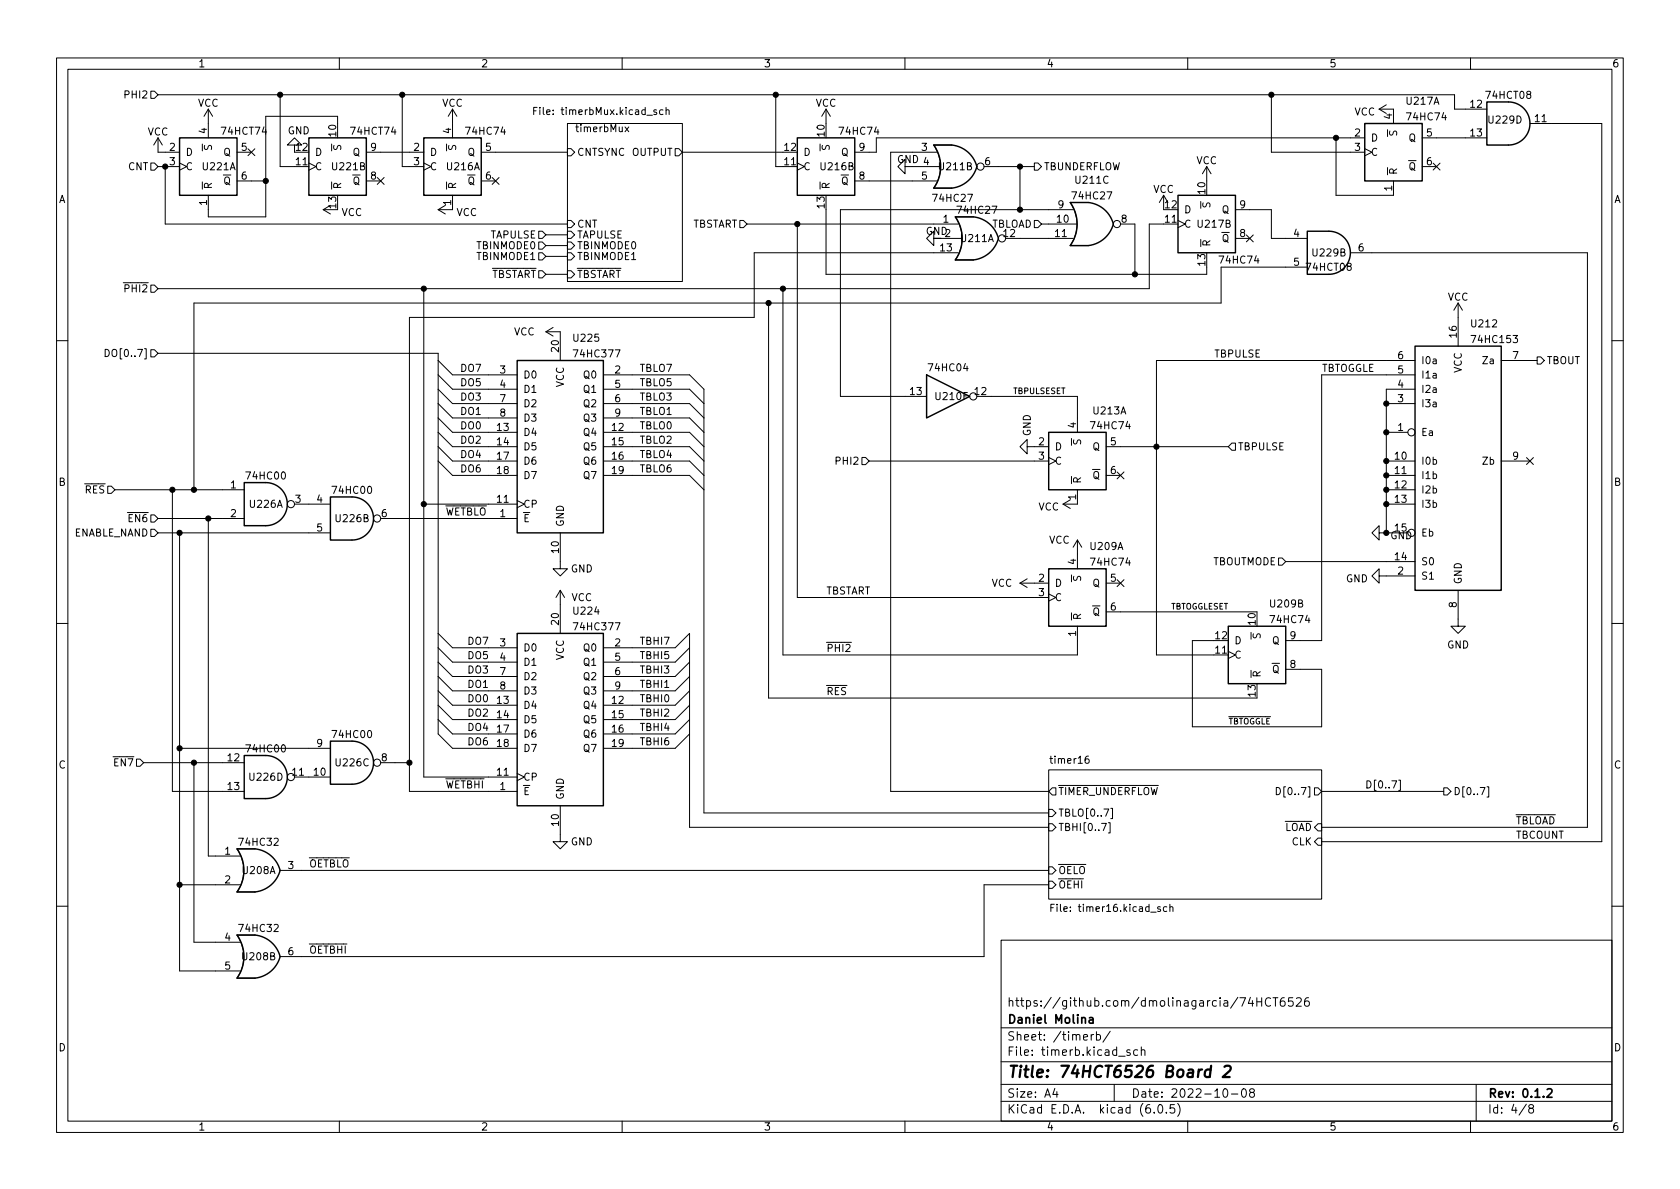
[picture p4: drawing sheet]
<svg xmlns="http://www.w3.org/2000/svg" width="297mm" height="210mm" viewBox="0 0 297 210" stroke-linecap="round" stroke-linejoin="round" font-family="sans-serif">
<g fill="none" stroke="#000" stroke-width=".18">
<path d="M10 10.2h277v190.1h-277zM12 12.2h273v186.1h-273zM26.7 16.1h.6l.6 .7-.6 .6h-.6zM27.9 16.8h229.3v2.5h5.7M36.8 19.3l-.7 1.3M36.8 19.3v5.1M36.8 19.3l.8 1.3M49.5 16.8v12.7h5.1M60 10.2v2M71.1 16.8v12.7h3.8M80 19.3v5.1M80 19.3l-.8 1.3"/>
<path d="M80 19.3l.8 1.3M94.4 19.6h.4M95 19h-.6v1.3M110 10.2v2M117.2 19.5l-.3-.1-.3 .3 .1 .5h.5M117.8 19.5l.1-.1 .3 .1 .1 .8M117.8 19v1.3M137.2 16.8v12.7h3.8M146 19.3l-.7 1.3M146 19.3v2.5M146 19.3l.8 1.3M160 10.2v2"/>
<path d="M210 10.2v2M224.8 16.8v10.1h16.5M243.8 19.3l1.3 .8M243.8 19.3h2.6v2.5M245.1 18.5l-1.3 .8M260 10.2v2M26.7 28.8h.6l.6 .7-.6 .6h-.6zM27.9 24.4v2.5h3.8M27.9 29.5h3.8M27.9 24.4l-.7 1.2M27.9 24.4l.8 1.2M29.2 29.5v10.1h71.1"/>
<path d="M31.7 28.8l1.3 .7-1.3 .6M35.8 25.5v1.2M36.2 25.7l-.1 .5 .2 .2h.3l.3-.6 .3-.1 .2 .3-.1 .4M41.9 26.9h2.5M41.9 32h5.1M43.8 26.3l1.3 1.2M45.1 26.3l-1.3 1.2M52.1 25.6h1.2l-1.2-1.2-1.3 1.2h1.3v1.3M54.6 28.8l1.3 .7-1.3 .6M57.1 37.1h2.6M57.1 37.1l1.3 .7M58.4 36.3l-1.3 .8"/>
<path d="M58.6 25.5v1.2M59.1 25.7l-.1 .5 .1 .2h.4l.2-.6 .3-.1 .3 .3-.1 .4M59.7 21.8v-1.2h-12.7v17.7h-10.2v-3.8M64.8 26.9h10.1M64.8 32h2.5M66.7 31.4l1.2 1.2M67.9 31.4l-1.2 1.2M74.9 28.8l1.3 .7-1.3 .6M77.5 37.1l1.2 .7M78.7 36.3l-1.2 .8M79 25.5v1.2M79.4 25.7l-.1 .5 .1 .2h.4l.2-.6 .3-.1 .3 .3-.1 .4"/>
<path d="M80 34.5v2.6h-2.5M85.1 26.9h15.2M85.1 32h2.5M87 31.4l1.2 1.2M88.2 31.4l-1.2 1.2M100.3 21.8h20.3v28h-20.3zM100.3 26.3h.7l.6 .6-.6 .7h-.7zM100.3 39h.7l.6 .6-.6 .7h-.7zM110.5 22.4l.7 .9M111.2 22.4l-.7 .9M119.4 26.3h.6l.6 .6-.6 .7h-.6zM120.6 26.9h17.8"/>
<path d="M130.8 39h.6l.7 .6-.7 .7h-.6zM132.1 39.6h37.3M141 28.8l1.2 .7-1.2 .6M141 39.6v66.1h44.4M145 25.5v1.2M145.4 25.7v.5l.1 .2h.3l.3-.6 .3-.1 .2 .3v.4M146 37.1v11.4h67.4v-1.3M151.1 32h14.5M160 29.5v-1.3l-1.3 1.3 1.3 1.2v-1.2h6.2M165.6 26.9h-8.1v113h27.9M168.3 25.6h-3.2a6.6 6.6 0 0 1 0 7.7h3.2M172.1 38.3h-3.2a6.6 6.6 0 0 1 0 7.7h3.2"/>
<path d="M174 29.5h8.9M180.3 29.5v7.6M182.9 28.8h.6l.6 .7-.6 .6h-.6zM182.9 39h.6l.6 .6-.6 .7h-.6zM184.1 39.6h6.3M189.7 37.1h-41.1v33h15.2M192.4 35.8h-3.2a6.6 6.6 0 0 1 0 7.6h3.2M198.1 39.6h2.6v8.9M205.7 34.5l-.7 1.3M205.7 34.5v2.6M205.7 34.5l.8 1.3M208.3 39l1.2 .6-1.2 .7"/>
<path d="M208.3 39.6h-5.1v11.4h-175.3M212.3 35.6v1.2M212.7 35.9v.5l.1 .1h.3l.3-.5 .3-.1 .2 .2v.5M213.4 29.5l-.8 1.2M213.4 29.5v2.5M213.4 29.5l.7 1.2M218.4 37.1h6.4v5.1h6.3M236.2 24.4v10.1h10.2v-2.5M241.3 26.3l1.3 .6-1.3 .7M241.3 24.4h-86.4v2.5h-3.8M245.3 22.9v1.2M245.7 23.2v.5l.1 .1h.4l.2-.5 .3-.1 .3 .2-.1 .5"/>
<path d="M251.5 24.4h11.4M251.5 29.5h2.5M253.4 28.8l1.2 1.3M254.6 28.8l-1.2 1.3M270.5 21.8h12.7v127h-49.5M26.7 50.4h.6l.6 .6-.6 .7h-.6zM74.9 51v86.4h16.5M95.2 44.7h.7l.6 .6-.6 .7h-.7zM95.2 42.8h.7l.6 .6-.6 .7h-.7zM95.2 40.9h.7l.6 .6-.6 .7h-.7zM95.2 47.9h.7l.6 .6-.6 .6h-.7zM96.5 58.7h2.6v5"/>
<path d="M96.5 58.7l1.3 .7M96.5 43.4h3.8M96.5 45.3h3.8M96.5 41.5h3.8M96.5 48.5h3.8M97.8 57.9l-1.3 .8M100.3 42.8h.7l.6 .6-.6 .7h-.7zM100.3 44.7h.7l.6 .6-.6 .7h-.7zM100.3 40.9h.7l.6 .6-.6 .7h-.7zM100.3 47.9h.7l.6 .6-.6 .6h-.7zM135.9 53.6v69.8h86.3M138.4 51v64.8h52.1v-5.1"/>
<path d="M166.4 42.2h-1.3v1.2l-1.3-1.2 1.3-1.3v1.3h5M169.4 44.7h-36.1v11.4h-60.9v83.8h19M177.8 42.2h11.9M218.4 42.2h2.6M220.4 41.5l1.2 1.3M221.6 41.5l-1.2 1.3M231.1 47.2h-15.2v6.4h-181.6v33M238.8 44.7h41.9v101.6h-47M257.8 53.6l-.8 1.3M257.8 53.6v7.6M257.8 53.6l.8 1.3M10 60.2h2"/>
<path d="M18.6 61.8a.64 .64 0 0 1 .7 .6 .64 .64 0 0 1-.7 .7zM26.7 61.8h.6l.6 .7-.6 .6h-.6zM27.9 62.5h49.6v67.3l2.5 2.5h11.4M77.5 73.9l2.5 2.5h11.4M77.5 76.4l2.5 2.6h11.4M77.5 79l2.5 2.5h11.4M77.5 63.7l2.5 2.6h11.4M77.5 66.3l2.5 2.5h11.4M77.5 68.8l2.5 2.6h11.4M77.5 71.4l2.5 2.5h11.4M106.7 76.4h15.2l2.6 2.6M106.7 79h15.2l2.6 2.5"/>
<path d="M106.7 66.3h15.2l2.6 2.5v75h60.9M106.7 68.8h15.2l2.6 2.6M106.7 71.4h15.2l2.6 2.5M106.7 73.9h15.2l2.6 2.5M172.7 70.1h17.8v6.3M181.6 79v-1.3l-1.3 1.3 1.3 1.3v-1.3h3.8M189.4 77.5v1.3M189.9 77.8l-.1 .5 .1 .1h.4l.2-.5 .3-.1 .3 .2-.1 .5M195.6 79h21.6M217.8 78.4h.6v1.2h-.6l-.6-.6zM245.1 76.4h3.8M245.1 71.4h5.1"/>
<path d="M250.2 66.3h-16.5v47h-6.4M250.2 68.8h-5.1v25.4M250.2 63.7h-45.7v52.1h12.7M265.4 63.7h6.4M271.8 63.1h.6l.6 .6-.6 .7h-.6zM285 60.2h2M19 86h.7l.6 .6-.6 .6h-.7zM20.3 86.6h22.9M26.7 91.1h.6l.6 .6-.6 .6h-.6zM26.7 93.6h.6l.6 .6-.6 .7h-.6zM27.9 91.7h15.3M27.9 94.2h30.5"/>
<path d="M30.5 86.6v53.3h12.7M31.7 94.2v77.5h10.7M36.8 91.7v59.7h5.6M52.1 89.1h6.3M67.3 91.7h24.1M74.9 89.1h16.5M77.5 81.5l2.5 2.6h11.4M91.4 88.5l1.3 .6-1.3 .7M99.1 94.2v6.4h1.2l-1.2 1.2-1.3-1.2h1.3M106.7 81.5h15.2l2.6 2.6M106.7 84.1h15.2l2.6 2.5M152.4 80.9h.6l.7 .6-.7 .7h-.6z"/>
<path d="M153.7 81.5h31.7M185.4 80.9l1.3 .6-1.3 .7M188 89.1l1.2 .8M189.2 88.4l-1.2 .7M190.5 86.6v2.5h-2.5M190.5 95.5l-.8 1.3M190.5 95.5v5.1M190.5 95.5l.8 1.3M195.6 84.1h2.5M197.5 83.5l1.2 1.2M198.7 83.5l-1.2 1.2M226.1 98.7h.6l.6 .6-.6 .6h-.6z"/>
<path d="M227.3 99.3h22.9M243.8 94.2v-1.2l-1.2 1.2 1.2 1.3v-1.3h1.3M245.1 89.1h5.1M245.1 81.5h5.1M245.1 84.1h5.1M245.1 94.2h3.8M245.1 86.6h5.1M265.4 81.5h5.1M269.9 80.9l1.2 1.2M271.1 80.9l-1.2 1.2M10 110.2h2M77.5 112l2.5 2.5h11.4"/>
<path d="M77.5 114.5l2.5 2.6h11.4M77.5 117.1l2.5 2.5h11.4M77.5 119.6l2.5 2.6h11.4M99.1 104.4v7.6M99.1 104.4l-.8 1.3M99.1 104.4l.7 1.3M106.7 114.5h12.7l2.5-2.5v34.3h63.5M121.9 114.5l-2.5 2.6h-12.7M121.9 117.1l-2.5 2.5h-12.7M121.9 119.6l-2.5 2.6h-12.7M180.3 103.1l1.3 .8M180.3 103.1h5.1"/>
<path d="M181.6 102.4l-1.3 .7M185.4 105l1.3 .7-1.3 .6M189.4 101.7v1.2M189.9 101.9l-.1 .5 .1 .2h.4l.2-.6 .3-.1 .3 .3-.1 .4M195.6 103.1h2.5M195.6 108.2h26.6M197.5 102.5l1.2 1.2M198.7 102.5l-1.2 1.2M214.6 113.3h-3.8v15.2h22.9v-10.1h-6.4M217.2 115.2l1.2 .6-1.2 .7M221.2 111.8v1.2M221.6 112.1v.5l.1 .1h.3l.3-.5 .3-.1 .2 .2v.5"/>
<path d="M243.8 101.8v-1.2l-1.2 1.2 1.2 1.3v-1.3h6.4M257.8 104.4v6.3h1.3l-1.3 1.3-1.3-1.3h1.3M285 110.2h2M24.1 134.2h.7l.6 .7-.6 .6h-.7zM25.4 134.9h17.8M31.7 132.3h26.7M34.3 134.9v31.7h8.1M52.1 137.4h6.3M67.3 134.9h5.1M77.5 122.2l2.5 2.5h11.4M77.5 124.7l2.5 2.5h11.4M77.5 127.2l2.5 2.6h11.4"/>
<path d="M91.4 136.8l1.3 .6-1.3 .6M121.9 129.8l-2.5 2.5h-12.7M121.9 122.2l-2.5 2.5h-12.7M121.9 124.7l-2.5 2.5h-12.7M121.9 127.2l-2.5 2.6h-12.7M185.4 136.1h48.3v22.9h-48.3zM186.1 139.3h.6v1.3h-.6l-.7-.7zM192.5 133.7l-.4 .1a.85 .85 0 0 0 0 1.2l.4-.1 .1-.5-.3-.2h-.2l-.3 .2M225.7 139.3a.64 .64 0 0 1 .7 .6 .64 .64 0 0 1-.7 .6zM232.4 139.3h.6l.7 .6-.7 .7h-.6zM233.7 139.9h21.6M247.3 138h.3v1.8h-.3"/>
<path d="M255.3 139.3h.6l.6 .6-.6 .7h-.6zM262.9 139.1h.3v1.8h-.3M31.7 156.5h10.7M45.1 150.1h-3.2a6.6 6.6 0 0 1 0 7.6h3.2M49.5 153.9h135.9M99.1 142.5v6.3h1.2l-1.2 1.3-1.3-1.3h1.3M185.4 143.1h.7l.6 .7-.6 .6h-.7zM185.4 145.7h.7l.6 .6-.6 .6h-.7zM185.4 153.3h.7l.6 .6-.6 .7h-.7zM185.4 155.8h.7l.6 .7-.6 .6h-.7zM185.4 156.5h-11.4v12.7h-124.5M186.4 159.9h-.6v1.3"/>
<path d="M194.8 145.6h.8l-.5 1.3M196 145.5h.3v1.8h-.3M196.4 142.9h.3v1.9h-.3M206.8 159.9v1.3M233 148.2h.7v1.3h-.7l-.6-.7zM233 145.7h.7v1.2h-.7l-.6-.6zM10 160.2h2M45.1 165.3h-3.2a6.6 6.6 0 0 1 0 7.7h3.2M177 166.3h108v32h-108zM185.8 160.5h.4M206.3 160.4l-.4-.1-.2 .3 .1 .5h.5M206.8 160.5l.2-.2 .3 .1 .1 .8"/>
<path d="M221.1 176.4l-.4 1h.9M221.4 176.9v1M222.2 176.4v1.5M222.2 177.1h.9M223.1 176.4v1.5M224.6 176.6a.6 .6 0 0 0-.7 0 .6 .6 0 0 0-.2 .7 .56 .56 0 0 0 .3 .6 .56 .56 0 0 0 .6-.1M225.1 176.4h.8M225.5 176.4v1.5M227.1 176.4a.59 .59 0 0 0-.7 .7v.5l.1 .3h.4l.2-.1 .1-.5-.1-.2-.5-.1-.2 .3M228.6 176.4h-.7l-.1 .7 .2-.1 .5 .1 .1 .2v.5l-.2 .1-.6-.1M229.2 176.6l.6-.2 .2 .2 .1 .3-1 1h1M231.4 176.4a.59 .59 0 0 0-.8 .7v.5l.2 .3h.4l.2-.1 .1-.5-.1-.2-.5-.1-.3 .3"/>
<path d="M285 160.2h2M60 198.3v2M110 198.3v2M160 198.3v2M177 194.8h108M177 191.8h108M177 187.8h108M177 181.8h108M186.5 192.5l-.4 1h1M186.9 193v1M192.9 182.9v1M193.4 182.9l-.3 .1-.2 .2"/>
<path d="M193.9 183l.4-.1 .3 .3v.4l-.2 .3h-.5M193.9 182.4v1.5M196.3 182.4l-1.3 1.9M197 191.8v3M197.8 186.8h1.1M199.8 185.7l-.4-.1-.2 .2 .1 .3 .5 .1v.4h-.6M201.1 185.7l-.4-.1-.3 .3v.4l.2 .3h.5M201.8 185.8l.2-.2 .4 .1v.9M201.8 185.1v1.5M204.1 196.7v.1M204.9 195.4l.2-.1a.81 .81 0 0 1 .6 .7 .81 .81 0 0 1-.3 .8h-.2a.81 .81 0 0 1-.6-.6 .81 .81 0 0 1 .3-.8zM206.2 196.7v.1"/>
<path d="M207.6 195.3h-.7v.7l.2-.1 .5 .1 .1 .2-.1 .5-.2 .1-.5-.1M208.2 195.1a1.72 1.72 0 0 1 0 2.3M210 198.3v2M216.4 192.6l.2-.1a.81 .81 0 0 1 .6 .7 .81 .81 0 0 1-.3 .8h-.2a.81 .81 0 0 1-.6-.6 .81 .81 0 0 1 .3-.8zM217.7 193.5h1.2M219.7 192.6l.2-.1a.81 .81 0 0 1 .5 .7 .81 .81 0 0 1-.3 .8h-.1a.81 .81 0 0 1-.6-.6 .81 .81 0 0 1 .3-.8zM221.2 193.2l-.3-.3 .1-.2 .2-.2 .4 .1 .2 .2-.1 .2-.6 .2-.2 .3 .1 .4 .2 .1h.4l.2-.3-.1-.4-.2-.1M260 198.3v2M261 191.8v6.5M269.9 195.3l-1.3 1.9M270.6 196l-.3-.3 .1-.2 .2-.2 .4 .1 .2 .2-.1 .2-.7 .2-.1 .3v.2l.3 .3h.4l.2-.3-.1-.4-.2-.1"/>
<circle cx="173.4" cy="29.5" r=".63"/>
<circle cx="197.5" cy="39.6" r=".63"/>
<circle cx="177.2" cy="42.2" r=".63"/>
<circle cx="172.1" cy="70.1" r=".63"/>
<circle cx="249.6" cy="76.4" r=".63"/>
<circle cx="51.4" cy="89.1" r=".63"/>
<circle cx="66.7" cy="91.7" r=".63"/>
<circle cx="51.4" cy="137.4" r=".63"/>
<circle cx="66.7" cy="134.9" r=".63"/>
</g>
<path d="M192.6 180h.6l.1 .9M193.3 180.3l-.5 .1a.29 .29 0 0 0-.3 .2 .29 .29 0 0 0 .3 .3h.5M273.6 192.7l.5-.2 .2 .2 .1 .3-.9 1h.9" fill="none" stroke="#000" stroke-width=".3"/>
<path d="M214 189.2a.66 .66 0 0 0-.9 .3l-.1 .6 .1 .3 .2 .1 .6-.1M214.1 188.5l-.2 2M216.5 188.7l.3-.2h.5a.45 .45 0 0 1 .3 .5l-.1 .3-1.3 1.2h1.2" fill="none" stroke="#000" stroke-width=".4"/>
<g fill="none" stroke="#000" stroke-width=".25">
<path d="M262.9 18h3.8a3.8 3.8 0 0 1 3.8 3.8 3.8 3.8 0 0 1-3.8 3.8h-3.8zM31.7 24.4h10.2v10.1h-10.2zM54.6 24.4h10.2v10.1h-10.2zM74.9 24.4h10.2v10.1h-10.2zM141 24.4h10.1v10.1h-10.1zM168.3 25.6l-3.2 .1a6.6 6.6 0 0 1 0 7.6h3.2M168.3 25.6a5.1 5.1 0 0 1 4.4 3.9 5.2 5.2 0 0 1-4.4 3.8M172.1 38.3l-3.2 .1a6.6 6.6 0 0 1 0 7.6h3.2M172.1 38.3a5.1 5.1 0 0 1 4.4 3.9 5.2 5.2 0 0 1-4.4 3.8M189.2 35.8h3.2a5.1 5.1 0 0 1 4.4 3.8 5.2 5.2 0 0 1-4.4 3.8h-3.2a6.6 6.6 0 0 0 0-7.6zM208.3 34.5h10.1v10.2h-10.1zM241.3 21.8h10.2v10.2h-10.2z"/>
<path d="M231.1 40.9h3.9a3.8 3.8 0 0 1 3.8 3.8 3.8 3.8 0 0 1-3.8 3.8h-3.9zM91.4 63.7h15.3v30.5h-15.3zM163.8 66.3l7.6 3.8-7.6 3.8zM185.4 76.4h10.2v10.2h-10.2zM250.2 61.2h15.2v43.2h-15.2zM43.2 85.3h3.8a3.8 3.8 0 0 1 3.8 3.8 3.8 3.8 0 0 1-3.8 3.9h-3.8zM58.4 87.9h3.8a3.8 3.8 0 0 1 3.8 3.8 3.8 3.8 0 0 1-3.8 3.8h-3.8zM91.4 112h15.3v30.5h-15.3zM185.4 100.6h10.2v10.1h-10.2zM217.2 110.7h10.1v10.2h-10.1zM43.2 133.6h3.8a3.8 3.8 0 0 1 3.8 3.8 3.8 3.8 0 0 1-3.8 3.8h-3.8zM58.4 131.1h3.8a3.8 3.8 0 0 1 3.8 3.8 3.8 3.8 0 0 1-3.8 3.8h-3.8z"/>
<path d="M45.1 150.1h-3.2a6.6 6.6 0 0 1 0 7.6h3.2M45.1 150.1a5.1 5.1 0 0 1 4.4 3.8 5.2 5.2 0 0 1-4.4 3.8M45.1 165.3l-3.2 .1a6.6 6.6 0 0 1 0 7.6h3.2M45.1 165.3a5.1 5.1 0 0 1 4.4 3.9 5.2 5.2 0 0 1-4.4 3.8"/>
</g>
<g fill="#000" stroke="#000" stroke-width=".18">
<circle cx="49.5" cy="16.8" r=".46"/>
<circle cx="71.1" cy="16.8" r=".46"/>
<circle cx="137.2" cy="16.8" r=".46"/>
<circle cx="224.8" cy="16.8" r=".46"/>
<circle cx="29.2" cy="29.5" r=".46"/>
<circle cx="47" cy="32" r=".46"/>
<circle cx="141" cy="39.6" r=".46"/>
<circle cx="180.3" cy="29.5" r=".46"/>
<circle cx="180.3" cy="37.1" r=".46"/>
<circle cx="236.2" cy="24.4" r=".46"/>
<circle cx="74.9" cy="51" r=".46"/>
<circle cx="135.9" cy="53.6" r=".46"/>
<circle cx="138.4" cy="51" r=".46"/>
<circle cx="200.7" cy="48.5" r=".46"/>
<circle cx="204.5" cy="79" r=".46"/>
<circle cx="245.1" cy="71.4" r=".46"/>
<circle cx="245.1" cy="76.4" r=".46"/>
<circle cx="30.5" cy="86.6" r=".46"/>
<circle cx="31.7" cy="94.2" r=".46"/>
<circle cx="34.3" cy="86.6" r=".46"/>
<circle cx="36.8" cy="91.7" r=".46"/>
<circle cx="74.9" cy="89.1" r=".46"/>
<circle cx="245.1" cy="84.1" r=".46"/>
<circle cx="245.1" cy="86.6" r=".46"/>
<circle cx="245.1" cy="81.5" r=".46"/>
<circle cx="245.1" cy="89.1" r=".46"/>
<circle cx="245.1" cy="94.2" r=".46"/>
<circle cx="31.7" cy="132.3" r=".46"/>
<circle cx="34.3" cy="134.9" r=".46"/>
<circle cx="72.4" cy="134.9" r=".46"/>
<circle cx="31.7" cy="156.5" r=".46"/>
</g>
<text font-size="2.8" x="178" y="190.6">Title: 74HCT6526 Board 2</text>
<g font-size="2.1">
<text x="178" y="178">https://github.com/dmolinagarcia/74HCT6526</text>
<text x="178" y="184">Sheet: /timerb/</text>
<text x="178" y="181">Daniel Molina</text>
<text x="178" y="186.7">File: timerb.kicad_sch</text>
<text x="178" y="196.9">KiCad E.D.A. kicad (6.0.5)</text>
<text x="178" y="194.1">Size: A4</text>
<text x="200" y="194.1">Date: 2022-10-08</text>
<text x="263" y="194.1">Rev: 0.1.2</text>
<text x="263" y="196.9">Id: 4/8</text>
</g>
<g font-size="1.8">
<text x="35" y="11.9">1</text>
<text x="85" y="11.9">2</text>
<text x="135" y="11.9">3</text>
<text x="185" y="11.9">4</text>
<text x="235" y="11.9">5</text>
<text x="285" y="11.9">6</text>
<text x="22.4" y="17.4">PHI2</text>
<text x="262.9" y="17.5">74HCT08</text>
<text x="26.1" y="23.9">VCC</text>
<text x="35" y="18.9">VCC</text>
<text x="36.6" y="23.6" transform="rotate(-90 36.6 23.6)">4</text>
<text x="39.3" y="23.8">74HCT74</text>
<text x="50.8" y="23.7">GND</text>
<text x="62.2" y="23.8">74HCT74</text>
<text x="78.1" y="18.9">VCC</text>
<text x="79.8" y="23.6" transform="rotate(-90 79.8 23.6)">4</text>
<text x="82.6" y="23.8">74HC74</text>
<text x="95.3" y="20.3">File: timerbMux.kicad_sch</text>
<text x="102" y="23.4">timerbMux</text>
<text x="144.2" y="18.9">VCC</text>
<text x="148.6" y="23.8">74HC74</text>
<text x="239.4" y="20.4">VCC</text>
<text x="246.1" y="21.1" transform="rotate(-90 246.1 21.1)">4</text>
<text x="248.8" y="18.5">U217A</text>
<text x="249" y="21.3">74HC74</text>
<text x="260" y="19">12</text>
<text x="263.3" y="21.8">U229D</text>
<text x="271.4" y="21.6">11</text>
<text x="30" y="26.7">2</text>
<text x="30" y="29.2">3</text>
<text x="32.8" y="27.6">D</text>
<text x="39.5" y="27.6">Q</text>
<text x="42.7" y="26.7">5</text>
<text x="52.4" y="29.2">11</text>
<text x="52.4" y="26.7">12</text>
<text x="55.6" y="27.6">D</text>
<text x="59.4" y="24.1" transform="rotate(-90 59.4 24.1)">10</text>
<text x="62.4" y="27.6">Q</text>
<text x="65.5" y="26.7">9</text>
<text x="73.2" y="26.7">2</text>
<text x="73.2" y="29.2">3</text>
<text x="75.9" y="27.6">D</text>
<text x="82.7" y="27.6">Q</text>
<text x="85.9" y="26.7">5</text>
<text x="102" y="27.6">CNTSYNC OUTPUT</text>
<text x="138.7" y="29.2">11</text>
<text x="138.7" y="26.7">12</text>
<text x="142" y="27.6">D</text>
<text x="145.8" y="24.1" transform="rotate(-90 145.8 24.1)">10</text>
<text x="148.7" y="27.6">Q</text>
<text x="151.9" y="26.7">9</text>
<text x="158.6" y="28.8">GND 4</text>
<text x="163" y="26.7">3</text>
<text x="174.1" y="29.2">6</text>
<text x="211.5" y="29">VCC</text>
<text x="239.5" y="24.1">2</text>
<text x="239.5" y="26.7">3</text>
<text x="242.3" y="25">D</text>
<text x="242.3" y="27.6">C</text>
<text x="249.1" y="25">Q</text>
<text x="252.2" y="24.1">5</text>
<text x="252.2" y="29.2">6</text>
<text x="260" y="24.1">13</text>
<text x="10.3" y="35.9">A</text>
<text x="22.7" y="30.1">CNT</text>
<text x="32.8" y="30.1">C</text>
<text x="35.9" y="30.1">U221A</text>
<text x="37.5" y="33.5" transform="rotate(-90 37.5 33.5)">~{R}</text>
<text x="38.1" y="32.6">~{Q}</text>
<text x="42.7" y="31.7">6</text>
<text x="55.6" y="30.1">C</text>
<text x="58.9" y="30.1">U221B</text>
<text x="60.3" y="33.5" transform="rotate(-90 60.3 33.5)">~{R}</text>
<text x="61" y="32.6">~{Q}</text>
<text x="65.5" y="31.7">8</text>
<text x="75.9" y="30.1">C</text>
<text x="79.1" y="30.1">U216A</text>
<text x="80.6" y="33.5" transform="rotate(-90 80.6 33.5)">~{R}</text>
<text x="81.3" y="32.6">~{Q}</text>
<text x="85.9" y="31.7">6</text>
<text x="142" y="30.1">C</text>
<text x="145.2" y="30.1">U216B</text>
<text x="146.7" y="33.5" transform="rotate(-90 146.7 33.5)">~{R}</text>
<text x="147.4" y="32.6">~{Q}</text>
<text x="151.9" y="31.7">8</text>
<text x="163" y="31.7">5</text>
<text x="165.2" y="35.7">74HC27</text>
<text x="166.2" y="30.1">U211B</text>
<text x="184.5" y="30.1">TBUNDERFLOW</text>
<text x="189.8" y="35.3">74HC27</text>
<text x="190.3" y="32.5">U211C</text>
<text x="203.9" y="34.1">VCC</text>
<text x="213.1" y="34.3" transform="rotate(-90 213.1 34.3)">10</text>
<text x="246.1" y="33.8" transform="rotate(-90 246.1 33.8)">1</text>
<text x="247" y="31" transform="rotate(-90 247 31)">~{R}</text>
<text x="247.7" y="30.1">~{Q}</text>
<text x="285.3" y="35.9">A</text>
<text x="36.6" y="36.3" transform="rotate(-90 36.6 36.3)">1</text>
<text x="59.4" y="36.8" transform="rotate(-90 59.4 36.8)">13</text>
<text x="60.4" y="38.2">VCC</text>
<text x="79.8" y="36.3" transform="rotate(-90 79.8 36.3)">1</text>
<text x="80.7" y="38.2">VCC</text>
<text x="102" y="40.3">CNT</text>
<text x="122.2" y="40.3">TBSTART</text>
<text x="145.8" y="36.8" transform="rotate(-90 145.8 36.8)">13</text>
<text x="163.7" y="41.5">GND2</text>
<text x="166.8" y="39.4">1</text>
<text x="169.5" y="37.8">74HC27</text>
<text x="175.1" y="40.3">TBLOAD</text>
<text x="177.5" y="41.9">12</text>
<text x="186.6" y="41.9">11</text>
<text x="186.9" y="39.4">10</text>
<text x="187.1" y="36.8">9</text>
<text x="198.3" y="39.4">8</text>
<text x="206" y="39.4">11</text>
<text x="206" y="36.8">12</text>
<text x="209.3" y="40.3">C</text>
<text x="209.3" y="37.7">D</text>
<text x="211.9" y="40.3">U217B</text>
<text x="216" y="37.7">Q</text>
<text x="219.2" y="41.9">8</text>
<text x="219.2" y="36.8">9</text>
<text x="228.7" y="41.9">4</text>
<text x="84.5" y="46">TBINMODE1</text>
<text x="84.5" y="44.1">TBINMODE0</text>
<text x="86.6" y="42.2">TAPULSE</text>
<text x="102" y="44.1">TBINMODE0</text>
<text x="102" y="46">TBINMODE1</text>
<text x="102" y="42.2">TAPULSE</text>
<text x="166.3" y="44.4">13</text>
<text x="170" y="42.8">U211A</text>
<text x="213.1" y="47" transform="rotate(-90 213.1 47)">13</text>
<text x="214" y="43.7" transform="rotate(-90 214 43.7)">~{R}</text>
<text x="214.7" y="42.8">~{Q}</text>
<text x="215.8" y="46.6">74HC74</text>
<text x="228.7" y="47">5</text>
<text x="231.2" y="47.9">74HCT08</text>
<text x="232.2" y="45.3">U229B</text>
<text x="240.2" y="44.4">6</text>
<text x="21" y="51.7">~{PHI2}</text>
<text x="85.2" y="49.1">~{TBSTART}</text>
<text x="102" y="49.1">~{TBSTART}</text>
<text x="255.9" y="53.2">VCC</text>
<text x="90.8" y="59.3">VCC</text>
<text x="257.6" y="59.7" transform="rotate(-90 257.6 59.7)">16</text>
<text x="260.3" y="57.9">U212</text>
<text x="19.5" y="63.1">DO[0..7]</text>
<text x="81.3" y="65.7">DO7</text>
<text x="98.8" y="62.2" transform="rotate(-90 98.8 62.2)">20</text>
<text x="101.5" y="60.4">U225</text>
<text x="101.7" y="63.2">74HC377</text>
<text x="113" y="65.7">TBLO7</text>
<text x="164.4" y="65.7">74HC04</text>
<text x="214.6" y="63.2">TBPULSE</text>
<text x="233.7" y="65.7">TBTOGGLE</text>
<text x="247.2" y="63.5">6</text>
<text x="251.2" y="64.4">I0a</text>
<text x="258.4" y="66" transform="rotate(-90 258.4 66)">VCC</text>
<text x="260.5" y="60.7">74HC153</text>
<text x="262.3" y="64.4">Za</text>
<text x="267.5" y="63.5">7</text>
<text x="273.4" y="64.4">TBOUT</text>
<text x="81.3" y="68.3">DO5</text>
<text x="81.3" y="70.8">DO3</text>
<text x="88.4" y="66">3</text>
<text x="88.4" y="68.6">4</text>
<text x="88.4" y="71.1">7</text>
<text x="92.5" y="66.9">D0</text>
<text x="92.5" y="69.5">D1</text>
<text x="99.7" y="68.5" transform="rotate(-90 99.7 68.5)">VCC</text>
<text x="103.3" y="66.9">Q0</text>
<text x="103.3" y="69.5">Q1</text>
<text x="108.7" y="66">2</text>
<text x="108.7" y="68.6">5</text>
<text x="108.7" y="71.1">6</text>
<text x="113" y="70.8">TBLO3</text>
<text x="113" y="68.3">TBLO5</text>
<text x="160.9" y="69.8">13</text>
<text x="165.5" y="70.7">U210F</text>
<text x="172.4" y="69.8">12</text>
<text x="247.2" y="71.1">3</text>
<text x="247.2" y="68.6">4</text>
<text x="247.2" y="66">5</text>
<text x="251.2" y="69.5">I2a</text>
<text x="251.2" y="66.9">I1a</text>
<text x="81.3" y="73.4">DO1</text>
<text x="81.3" y="75.9">DO0</text>
<text x="87.9" y="76.2">13</text>
<text x="88.4" y="73.7">8</text>
<text x="92.5" y="77.1">D4</text>
<text x="92.5" y="72">D2</text>
<text x="92.5" y="74.5">D3</text>
<text x="103.3" y="77.1">Q4</text>
<text x="103.3" y="72">Q2</text>
<text x="103.3" y="74.5">Q3</text>
<text x="108.2" y="76.2">12</text>
<text x="108.7" y="73.7">9</text>
<text x="113" y="75.9">TBLO0</text>
<text x="113" y="73.4">TBLO1</text>
<text x="182.2" y="77.1" transform="rotate(-90 182.2 77.1)">GND</text>
<text x="190.2" y="75.7" transform="rotate(-90 190.2 75.7)">4</text>
<text x="193.1" y="75.9">74HC74</text>
<text x="193.4" y="73.3">U213A</text>
<text x="247.2" y="76.2">1</text>
<text x="251.2" y="77.1">Ea</text>
<text x="251.2" y="72">I3a</text>
<text x="81.3" y="83.5">DO6</text>
<text x="81.3" y="81">DO4</text>
<text x="81.3" y="78.4">DO2</text>
<text x="87.9" y="78.7">14</text>
<text x="87.9" y="81.3">17</text>
<text x="87.9" y="83.8">18</text>
<text x="92.5" y="79.6">D5</text>
<text x="92.5" y="82.2">D6</text>
<text x="103.3" y="79.6">Q5</text>
<text x="103.3" y="82.2">Q6</text>
<text x="108.2" y="78.7">15</text>
<text x="108.2" y="81.3">16</text>
<text x="108.2" y="83.8">19</text>
<text x="113" y="83.5">TBLO6</text>
<text x="113" y="78.4">TBLO2</text>
<text x="113" y="81">TBLO4</text>
<text x="148.1" y="82.2">PHI2</text>
<text x="183.7" y="78.7">2</text>
<text x="183.7" y="81.3">3</text>
<text x="186.4" y="79.6">D</text>
<text x="186.4" y="82.2">C</text>
<text x="193.2" y="79.6">Q</text>
<text x="196.4" y="78.7">5</text>
<text x="196.4" y="83.8">6</text>
<text x="218.8" y="79.6">TBPULSE</text>
<text x="246.7" y="81.3">10</text>
<text x="246.7" y="83.8">11</text>
<text x="251.2" y="82.2">I0b</text>
<text x="262.3" y="82.2">Zb</text>
<text x="267.5" y="81.3">9</text>
<text x="10.3" y="85.9">B</text>
<text x="13.7" y="87.2">~{RES}</text>
<text x="40.8" y="86.4">1</text>
<text x="43.7" y="84.8">74HC00</text>
<text x="44.2" y="89.8">U226A</text>
<text x="52.2" y="88.9">3</text>
<text x="56" y="88.9">4</text>
<text x="59" y="87.3">74HC00</text>
<text x="87.9" y="88.9">11</text>
<text x="92.5" y="89.8">CP</text>
<text x="92.5" y="84.7">D7</text>
<text x="103.3" y="84.7">Q7</text>
<text x="190.2" y="88.4" transform="rotate(-90 190.2 88.4)">1</text>
<text x="191.1" y="85.6" transform="rotate(-90 191.1 85.6)">~{R}</text>
<text x="191.8" y="84.7">~{Q}</text>
<text x="246.7" y="86.4">12</text>
<text x="246.7" y="88.9">13</text>
<text x="251.2" y="84.7">I1b</text>
<text x="251.2" y="87.2">I2b</text>
<text x="251.2" y="89.8">I3b</text>
<text x="285.3" y="85.9">B</text>
<text x="12.9" y="94.9">ENABLE_NAND</text>
<text x="21.5" y="92.3">~{EN6}</text>
<text x="40.8" y="91.4">2</text>
<text x="56" y="94">5</text>
<text x="59.5" y="92.3">U226B</text>
<text x="67.5" y="91.4">6</text>
<text x="78.7" y="91.1">~{WETBLO}1</text>
<text x="92.5" y="92.3">~{E}</text>
<text x="99.7" y="93.2" transform="rotate(-90 99.7 93.2)">GND</text>
<text x="183.6" y="90.3">VCC</text>
<text x="245.8" y="95.3">GND</text>
<text x="246.7" y="94">15</text>
<text x="251.2" y="94.9">Eb</text>
<text x="98.8" y="97.8" transform="rotate(-90 98.8 97.8)">10</text>
<text x="100.9" y="101.2">GND</text>
<text x="185.4" y="96.1">VCC</text>
<text x="190.2" y="99.8" transform="rotate(-90 190.2 99.8)">4</text>
<text x="192.9" y="97.2">U209A</text>
<text x="193.1" y="100">74HC74</text>
<text x="214.3" y="99.9">TBOUTMODE</text>
<text x="246.7" y="99.1">14</text>
<text x="247.2" y="101.6">2</text>
<text x="251.2" y="99.9">S0</text>
<text x="101" y="106.3">VCC</text>
<text x="146" y="105.1">TBSTART</text>
<text x="175.3" y="103.8">VCC</text>
<text x="183.7" y="102.9">2</text>
<text x="183.7" y="105.4">3</text>
<text x="186.4" y="103.8">D</text>
<text x="186.4" y="106.3">C</text>
<text x="193.2" y="103.8">Q</text>
<text x="196.4" y="102.9">5</text>
<text x="196.4" y="107.9">6</text>
<text x="224.7" y="107.4">U209B</text>
<text x="238" y="103">GND</text>
<text x="251.2" y="102.5">S1</text>
<text x="257.6" y="107.4" transform="rotate(-90 257.6 107.4)">8</text>
<text x="258.4" y="103.4" transform="rotate(-90 258.4 103.4)">GND</text>
<text x="98.8" y="110.5" transform="rotate(-90 98.8 110.5)">20</text>
<text x="101.5" y="108.7">U224</text>
<text x="101.7" y="111.5">74HC377</text>
<text x="190.2" y="112.5" transform="rotate(-90 190.2 112.5)">1</text>
<text x="191.1" y="109.7" transform="rotate(-90 191.1 109.7)">~{R}</text>
<text x="191.8" y="108.8">~{Q}</text>
<text x="214.9" y="113">12</text>
<text x="218.2" y="113.9">D</text>
<text x="222" y="110.5" transform="rotate(-90 222 110.5)">10</text>
<text x="224.8" y="110.2">74HC74</text>
<text x="224.9" y="113.9">Q</text>
<text x="228.1" y="113">9</text>
<text x="82.5" y="116.5">DO5</text>
<text x="82.5" y="114">DO7</text>
<text x="82.5" y="119.1">DO3</text>
<text x="88.4" y="114.3">3</text>
<text x="88.4" y="116.8">4</text>
<text x="88.4" y="119.4">7</text>
<text x="92.5" y="115.2">D0</text>
<text x="92.5" y="117.7">D1</text>
<text x="99.7" y="116.8" transform="rotate(-90 99.7 116.8)">VCC</text>
<text x="103.3" y="115.2">Q0</text>
<text x="103.3" y="117.7">Q1</text>
<text x="108.7" y="114.3">2</text>
<text x="108.7" y="116.8">5</text>
<text x="108.7" y="119.4">6</text>
<text x="113" y="119.1">TBHI3</text>
<text x="113" y="114">TBHI7</text>
<text x="113" y="116.5">TBHI5</text>
<text x="146" y="115.3">~{PHI2}</text>
<text x="214.9" y="115.6">11</text>
<text x="218.2" y="116.5">C</text>
<text x="222.9" y="119.9" transform="rotate(-90 222.9 119.9)">~{R}</text>
<text x="223.6" y="119">~{Q}</text>
<text x="228.1" y="118.1">8</text>
<text x="255.8" y="114.7">GND</text>
<text x="82.5" y="121.6">DO1</text>
<text x="82.5" y="124.2">DO0</text>
<text x="87.9" y="124.5">13</text>
<text x="88.4" y="121.9">8</text>
<text x="92.5" y="125.3">D4</text>
<text x="92.5" y="120.3">D2</text>
<text x="92.5" y="122.8">D3</text>
<text x="103.3" y="125.3">Q4</text>
<text x="103.3" y="120.3">Q2</text>
<text x="103.3" y="122.8">Q3</text>
<text x="108.2" y="124.5">12</text>
<text x="108.7" y="121.9">9</text>
<text x="113" y="121.6">TBHI1</text>
<text x="113" y="124.2">TBHI0</text>
<text x="146" y="122.9">~{RES}</text>
<text x="222" y="123.2" transform="rotate(-90 222 123.2)">13</text>
<text x="59" y="130.5">74HC00</text>
<text x="82.5" y="129.2">DO4</text>
<text x="82.5" y="126.7">DO2</text>
<text x="82.5" y="131.8">DO6</text>
<text x="87.9" y="127">14</text>
<text x="87.9" y="129.5">17</text>
<text x="92.5" y="127.9">D5</text>
<text x="92.5" y="130.4">D6</text>
<text x="103.3" y="127.9">Q5</text>
<text x="103.3" y="130.4">Q6</text>
<text x="108.2" y="127">15</text>
<text x="108.2" y="129.5">16</text>
<text x="113" y="129.2">TBHI4</text>
<text x="113" y="126.7">TBHI2</text>
<text x="113" y="131.8">TBHI6</text>
<text x="10.3" y="135.9">C</text>
<text x="18.9" y="135.5">~{EN7}</text>
<text x="40.3" y="134.6">12</text>
<text x="43.7" y="133">74HC00</text>
<text x="51.7" y="137.2">11</text>
<text x="55.5" y="137.2">10</text>
<text x="56" y="132.1">9</text>
<text x="59.5" y="135.5">U226C</text>
<text x="67.5" y="134.6">8</text>
<text x="87.9" y="137.2">11</text>
<text x="87.9" y="132.1">18</text>
<text x="92.5" y="133">D7</text>
<text x="103.3" y="133">Q7</text>
<text x="108.2" y="132.1">19</text>
<text x="186" y="135">timer16</text>
<text x="285.3" y="135.9">C</text>
<text x="40.3" y="139.7">13</text>
<text x="44.2" y="138">U226D</text>
<text x="78.7" y="139.4">~{WETBHI} 1</text>
<text x="92.5" y="140.6">~{E}</text>
<text x="92.5" y="138">CP</text>
<text x="99.7" y="141.5" transform="rotate(-90 99.7 141.5)">GND</text>
<text x="187.1" y="140.6">~{TIMER_UNDERFLOW}</text>
<text x="226.6" y="140.6">D[0..7]</text>
<text x="241.3" y="139.4">D[0..7]</text>
<text x="256.9" y="140.6">D[0..7]</text>
<text x="42.5" y="149.6">74HC32</text>
<text x="98.8" y="146" transform="rotate(-90 98.8 146)">10</text>
<text x="100.9" y="149.5">GND</text>
<text x="187.1" y="144.4">TBLO[0..7]</text>
<text x="187.1" y="146.9">TBHI[0..7]</text>
<text x="225.6" y="146.9">~{LOAD}</text>
<text x="228.4" y="149.5">CLK</text>
<text x="268" y="148.3">TBCOUNT</text>
<text x="268" y="145.8">~{TBLOAD}</text>
<text x="39.8" y="151.1">1</text>
<text x="43" y="154.6">U208A</text>
<text x="50.9" y="153.7">3</text>
<text x="54.6" y="153.4">~{OETBLO}</text>
<text x="187.1" y="154.6">~{OELO}</text>
<text x="39.8" y="156.2">2</text>
<text x="186.9" y="161.2">File: timer16.kicad_sch</text>
<text x="187.1" y="157.1">~{OEHI}</text>
<text x="39.8" y="166.4">4</text>
<text x="42.5" y="164.8">74HC32</text>
<text x="39.8" y="171.4">5</text>
<text x="43" y="169.8">U208B</text>
<text x="50.9" y="168.9">6</text>
<text x="54.6" y="168.6">~{OETBHI}</text>
<text x="10.3" y="185.9">D</text>
<text x="285.3" y="185.9">D</text>
<text x="35" y="199.9">1</text>
<text x="85" y="199.9">2</text>
<text x="135" y="199.9">3</text>
<text x="185" y="199.9">4</text>
<text x="235" y="199.9">5</text>
<text x="285" y="199.9">6</text>
</g>
<g font-size="1.4">
<text x="179.1" y="69.7">TBPULSESET</text>
<text x="207" y="107.8">TBTOGGLESET</text>
<text x="217.2" y="128.1">~{TBTOGGLE}</text>
</g>
</svg>
